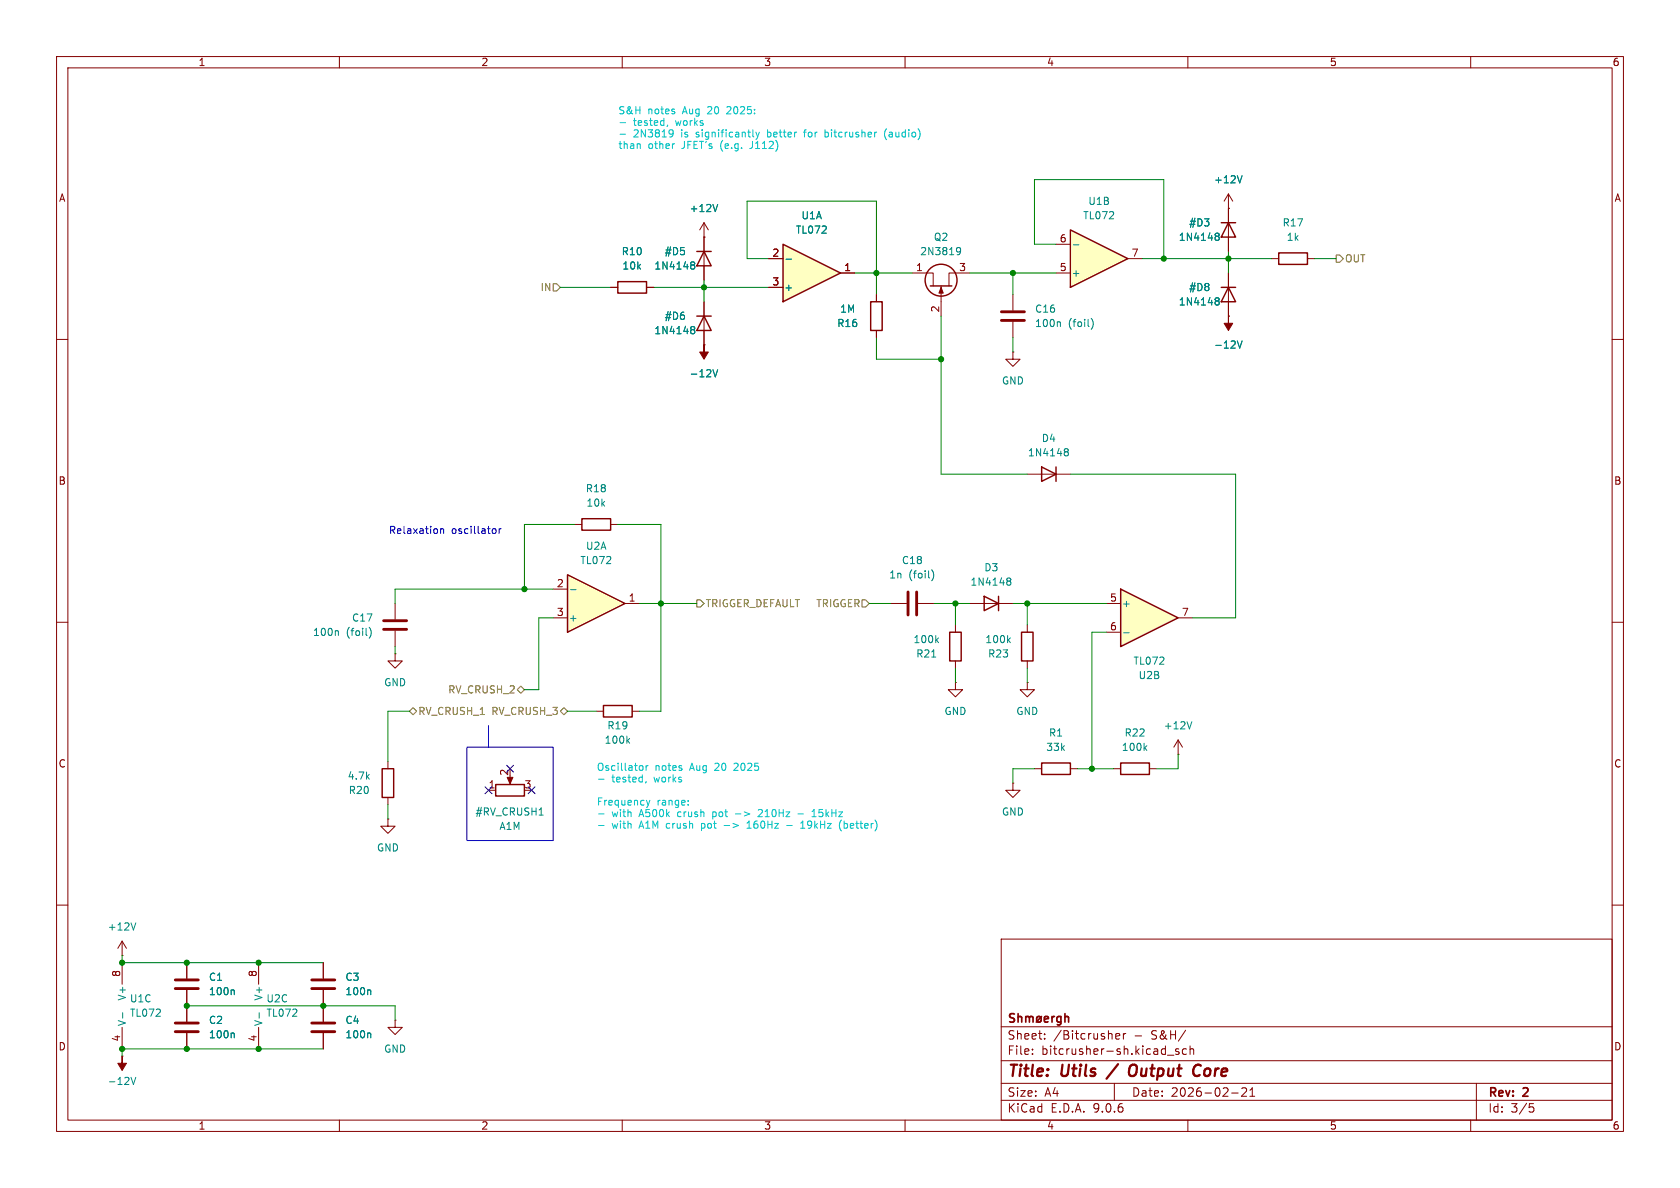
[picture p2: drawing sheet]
<svg xmlns="http://www.w3.org/2000/svg" width="297mm" height="210mm" viewBox="0 0 297 210" stroke-linecap="round" stroke-linejoin="round" font-family="sans-serif">
<g fill="none" stroke="#840000" stroke-width=".18">
<path d="M10 10h277v190h-277zM12 12h273v186h-273zM60 10v2M110 10v2M160 10v2M210 10v2M260 10v2M10 60h2M285 60h2M10 110h2M285 110h2M182.9 135.9h1.2"/>
<path d="M189.2 135.9h1.3M196.8 135.9h1.3M203.2 135.9h1.3M10 160h2M177 166h108v32h-108zM285 160h2M60 198v2M110 198v2M160 198v2M177 194.5h108M177 191.5h108M177 187.5h108"/>
<path d="M177 181.5h108M182.5 186.3v.1M182.5 185.5v.1M184.7 183.6v.1M184.7 182.8v.1M197 191.5v3M197.2 183.2l.8-.1-.1-.3-.4-.1-.3 .2 .1 .7h.6M198.6 182.7v1M199 182.7l-.3 .1-.1 .2M206.4 186.5h1.1M208.4 185.5l-.4-.1-.2 .2 .1 .2 .5 .2v.3h-.6M209.6 182.1l-1.3 2"/>
<path d="M209.7 185.5l-.4-.1-.3 .3v.4l.2 .2h.5M210 198v2M210.4 185.5l.2-.1 .4 .1v.9M210.4 184.9v1.5M217.7 193.2h1.2M219.5 192.4l.6-.1 .2 .1 .1 .3-.9 1.1h.9M221 193.8h.8M221 192.7l.4-.4v1.5M260 198v2M261 191.5v6.5M270.4 195.1h.7M270.5 195.7h.4l.3 .3-.2 .5-.5 .1"/>
</g>
<path d="M197.7 188.1l-2.1 2.6M200.6 188.2a.77 .77 0 0 0-.9 .7l-.1 .6v.4l.2 .2a.71 .71 0 0 0 1-.2M211.4 188.3a.67 .67 0 0 1 .9 .1M212.1 190l-.6 .2" fill="none" stroke="#840000" stroke-width=".4"/>
<g fill="none" stroke="#840000" stroke-width=".3">
<path d="M179.3 179.3l-.5-.1-.2 .1v.5l.6 .2 .1 .4-.2 .3-.6-.1M180 179.8l.2-.1 .4 .1v.9M180 179.2v1.5M181.3 179.8l.5-.1 .2 .2M181.3 179.7v1M182 179.9l.2-.2 .4 .1v.9M182 179.9v.8M183.4 179.8l.4-.1 .3 .3v.4l-.3 .3-.4-.1-.1-.2v-.4zM184.1 179.7l-.9 1M186 179.7v1M186.4 179.7l-.3 .1-.1 .2M187.6 179.8l-.5-.1-.3 .3v.4l.2 .2h.6"/>
<path d="M187.6 179.7v1.2l-.3 .3-.4-.1M188.3 179.8l.2-.1 .3 .1 .1 .9M188.3 179.2v1.5M184.6 180.2l.7-.2v-.2l-.5-.1-.2 .2 .1 .7h.6"/>
</g>
<path d="M184.1 134.9h5.1v2h-5.1zM198.1 134.9h5.1v2h-5.1z" fill="none" stroke="#840000" stroke-width=".25"/>
<path d="M202.4 132.2l.3 .5M202.7 131.8l-.4 .5" fill="none" stroke="#008484" stroke-width=".18"/>
<path d="M138.4 43.2l10.2 5.1-10.2 5z" fill="#ffffc2"/>
<g fill="none" stroke="#840000" stroke-width=".25">
<path d="M123.2 55.9h2.5M123.2 44.5h2.5M124.5 55.9l1.2 2.5h-2.5zM124.5 44.5l1.2 2.5h-2.5zM138.4 43.2l10.2 5.1-10.2 5zM153.9 53.3h2.1v5.1h-2.1zM164.5 50.5h3.8M102.9 91.7h5v2h-5zM67.6 135.9h2v5.1h-2zM106.7 124.7h5.1v2h-5.1z"/>
<circle cx="166.4" cy="49.5" r="2.82"/>
</g>
<g fill="none" stroke="#840000" stroke-width=".18">
<path d="M124.5 39.4v10.1M124.5 39.4l-.8 1.2M124.5 39.4l.7 1.2M124.5 41.9h.1M124.5 53.3v7.7M135.9 50.8h2.5M135.9 45.7h2.5M148.6 48.3h2.5M154.9 52.1v1.2M154.9 58.4v1.3M161.3 48.3h3.7v2.2M166.4 50.5v5.4"/>
<path d="M171.4 48.3h-3.6v2.2M124.5 61h.1M101.6 92.7h1.3M107.9 92.7h1.3M69.8 115.6v1.2h1.3l-1.3 1.3-1.2-1.3h1.2M69.8 115.6h.1M69.8 106.7v2.8M69.8 111.5v2.8M68.6 134.6v1.3M105.4 125.7h1.3M111.8 125.7h1.2M68.6 144.8v1.3h1.2l-1.2 1.2-1.3-1.2h1.3"/>
<path d="M68.6 144.8h.1M68.6 141v1.2M33 170.2v2.8M33 175v5.6M45.7 170.2v3.8M21.6 186.7h.1M33 182.6v2.8M45.7 181.6v3.8"/>
</g>
<g fill="none" stroke="#008484" stroke-width=".18">
<path d="M126.9 36.1l-.4 1.3M122.2 58.2l.1 .1M122.2 57.8l.4-.1 .2 .2v.1l-.2 .3M122.2 46.4l.4-.1 .2 .1v.2l-.2 .2M122.2 46.8h.1M122.3 58.3h.3M122.3 58.3h-.1M122.3 46.8h.3M122.3 46.8l-.1 .1M122.6 46.8l.2 .3v.3l-.2 .2-.4-.1M122.6 58.3l.2 .2v.4l-.2 .1-.4-.1M139 45.8h.9"/>
<path d="M169.2 43.8h.4l.2 .1a.84 .84 0 0 1-.3 1.1h-.3M169.8 44.3l-.2 .2h-.4M126 65.3l.5 1.3 .4-1.3M59.6 111.5l.2 .2v.6M65.3 110.9a1.46 1.46 0 0 1 0 1.9M110.9 130.9l.4 .5M111.3 130.5l-.5 .5M41.2 175l.2 .2v.6M45.8 179v1M23.2 190.4l.4 1.3 .4-1.3M41.2 182.6l.2 .2v.7"/>
</g>
<g fill="#840000" stroke="#840000" stroke-width=".18">
<path d="M124.5 61v1.2h.7l-.7 1.3-.8-1.3h.8z"/>
<path d="M166.4 50.8l.4 1h-.8z"/>
<path d="M21.6 186.7v1.3h.8l-.8 1.2-.8-1.2h.8z"/>
</g>
<path d="M67.8 109.7h4.1M67.8 111.3h4.1M31 173.2h4.1M31 174.8h4.1M31 180.8h4.1M31 182.4h4.1" fill="none" stroke="#840000" stroke-width=".51"/>
<path d="M100.3 101.6l10.2 5.1-10.2 5.1z" fill="#ffffc2"/>
<path d="M100.3 101.6l10.2 5.1-10.2 5.1zM167.9 111.8h2v5h-2zM87.6 138.7h5.1v2h-5.1z" fill="none" stroke="#840000" stroke-width=".25"/>
<g fill="none" stroke="#840000" stroke-width=".18">
<path d="M97.8 109.2h2.5M97.8 104.1h2.5M110.5 106.7h2.5M168.9 110.5v1.3M168.9 116.8v1.3M86.4 139.7h1.2M90.2 137.2v1M21.6 168.9h.1M21.6 166.4v2.5M21.6 170.2v3.8M21.6 166.4l-.8 1.2M21.6 166.4l.8 1.2"/>
<path d="M57.1 170.2v2.8M57.1 175v5.6M21.6 181.6v3.8M57.1 182.6v2.8M69.8 180.3v1.3h1.3l-1.3 1.3-1.2-1.3h1.2M69.8 180.3h.1"/>
</g>
<path d="M100.9 104.2h.9M164.7 116.1h.7M165.6 113.1l.3 .5M165.9 112.8l-.5 .4M95.3 144.1h.7M21.7 179v1M24 163.1l-.4 1.3M65.4 175l.1 .2v.6M65.4 182.6l.1 .2v.7" fill="none" stroke="#008484" stroke-width=".18"/>
<path d="M55.1 173.2h4.1M55.1 174.8h4.1M55.1 180.8h4.1M55.1 182.4h4.1" fill="none" stroke="#840000" stroke-width=".51"/>
<path d="M89.7 137.4h1l-.5 1.2z" fill="#840000" stroke="#840000" stroke-width=".18"/>
<path d="M189.2 40.6l10.2 5.1-10.2 5.1z" fill="#ffffc2"/>
<path d="M215.9 39.4h2.5M217.2 39.4l1.2 2.5h-2.5zM109.2 49.8h5.1v2h-5.1zM189.2 40.6l10.2 5.1-10.2 5.1zM215.9 50.8h2.5M217.2 50.8l1.2 2.5h-2.5zM226.1 44.7h5v2h-5zM184.1 82.6l2.6 1.2-2.6 1.3zM186.7 82.6v2.5M180.6 111.8h2v5h-2z" fill="none" stroke="#840000" stroke-width=".25"/>
<g fill="none" stroke="#840000" stroke-width=".18">
<path d="M217.2 36.8h.1M217.2 34.3l-.8 1.3M217.2 34.3l.7 1.3M217.2 34.3v10.2M107.9 50.8h1.3M114.3 50.8h1.3M179.1 52.1v2.8M179.1 56.9v2.8M186.7 48.3h2.5M186.7 43.2h2.5M199.4 45.7h2.5M217.2 55.9h.1"/>
<path d="M217.2 48.3v7.6M224.8 45.7h1.3M231.1 45.7h1.3M179.1 62.2v1.3h1.2l-1.2 1.3-1.3-1.3h1.3M179.1 62.2h.1M181.6 83.8h7.6M181.6 110.5v1.3M181.6 116.8v1.3M168.9 120.7v1.2h1.3l-1.3 1.3-1.3-1.3h1.3M168.9 120.7h.1"/>
</g>
<g fill="none" stroke="#008484" stroke-width=".18">
<path d="M219.6 31.1l-.4 1.2M187.3 56.9l.2 .2v.6M189.8 43.3h.9M192.9 56.3a1.46 1.46 0 0 1 0 1.9M214.9 41.7l.2 .1M214.9 41.3l.4-.1 .2 .1v.2l-.2 .3M214.9 52.7l.4-.1 .2 .2v.2l-.2 .2M214.9 53.1l.2 .1M215.1 41.8h.2M215.1 41.8h-.2M215.1 53.2h.2M215.1 53.2l-.2 .1"/>
<path d="M215.3 41.8l.2 .2v.4l-.2 .1-.4-.1M215.3 53.2l.2 .2v.4l-.2 .1h-.4M188.3 79.4l.3-.1 .2 .1 .1 .2-.3 .3M188.3 79.8l.1 .1M188.4 79.9h.2M188.4 79.9h-.1M188.6 79.9l.3 .2-.1 .4-.2 .1-.3-.1M218.7 60.3l.5 1.2 .4-1.2M178.3 113.1l.3 .5M178.6 112.8l-.5 .4"/>
</g>
<path d="M177 55.1h4.1M177 56.6h4.1" fill="none" stroke="#840000" stroke-width=".51"/>
<path d="M217.2 55.9v1.3h.7l-.7 1.2-.8-1.2h.8z" fill="#840000" stroke="#840000" stroke-width=".18"/>
<path d="M198.1 104.1l10.2 5.1-10.2 5.1z" fill="#ffffc2"/>
<path d="M174 105.4l2.5 1.3-2.5 1.3zM176.5 105.4v2.6M198.1 104.1l10.2 5.1-10.2 5.1z" fill="none" stroke="#840000" stroke-width=".25"/>
<g fill="none" stroke="#840000" stroke-width=".18">
<path d="M217.2 36.8h.1M217.2 36.8v2.6M107.9 50.8h1.3M114.3 50.8h1.3M124.5 41.9h.1M124.5 41.9v2.6M124.5 47v2.5M124.5 53.3v2.6M124.5 58.4v2.6M135.9 50.8h2.5M135.9 45.7h2.5M148.6 48.3h2.5"/>
<path d="M154.9 52.1v1.2M154.9 58.4v1.3M217.2 55.9h.1M217.2 41.9v2.6M217.2 48.3v2.5M217.2 53.3v2.6M124.5 61h.1M157.5 106.7h2.8M162.3 106.7h2.8M171.4 106.7h7.7M195.6 106.7h2.5M195.6 111.8h2.5"/>
<path d="M208.3 109.2h2.5M179.1 138.4v1.3h1.2l-1.2 1.3-1.3-1.3h1.3M179.1 138.4h.1M181.6 120.7v1.2h1.3l-1.3 1.3-1.3-1.3h1.3M181.6 120.7h.1M208.3 133.4h.1M208.3 130.8l-.8 1.3M208.3 130.8l.7 1.3M208.3 130.8v2.6M33 170.2v2.8M33 175v5.6M57.1 170.2v2.8"/>
<path d="M57.1 175v5.6M33 182.6v2.8M57.1 182.6v2.8"/>
</g>
<g fill="none" stroke="#008484" stroke-width=".18">
<path d="M126.9 36.1l-.4 1.3M219.6 31.1l-.4 1.2M122.2 46.8h.1M122.2 46.4l.4-.1 .2 .1v.2l-.2 .2M122.2 57.8l.4-.1 .2 .2v.1l-.2 .3M122.2 58.2l.1 .1M122.3 46.8h.3M122.3 46.8l-.1 .1M122.3 58.3h.3M122.3 58.3h-.1M122.6 46.8l.2 .3v.3l-.2 .2-.4-.1M122.6 58.3l.2 .2v.4l-.2 .1-.4-.1"/>
<path d="M139 45.8h.9M214.9 53.1l.2 .1M214.9 52.7l.4-.1 .2 .2v.2l-.2 .2M214.9 41.3l.4-.1 .2 .1v.2l-.2 .3M214.9 41.7l.2 .1M215.1 53.2h.2M215.1 53.2l-.2 .1M215.1 41.8h.2M215.1 41.8h-.2M215.3 41.8l.2 .2v.4l-.2 .1-.4-.1M215.3 53.2l.2 .2v.4l-.2 .1h-.4M126 65.3l.5 1.3 .4-1.3"/>
<path d="M218.7 60.3l.5 1.2 .4-1.2M164.7 100.7a1.46 1.46 0 0 1 0 2M178.1 102.7h.1M178.1 102.2h.4l.1 .1 .1 .2-.2 .2M178.2 102.7h.3M178.2 102.7l-.1 .1M178.5 102.7l.2 .3-.1 .3-.1 .1h-.4M198.6 111.9h1M210.7 127.6l-.4 1.2M41.2 175l.2 .2v.6M65.4 175l.1 .2v.6M41.2 182.6l.2 .2v.7"/>
<path d="M65.4 182.6l.1 .2v.7"/>
</g>
<path d="M160.5 104.6v4.1M162.1 104.6v4.1" fill="none" stroke="#840000" stroke-width=".51"/>
<path d="M97.8 50.2h.6l.7 .6-.7 .6h-.6zM236.2 45.1h.7l.6 .6-.6 .7h-.7zM123.2 106h.6l.7 .7-.7 .6h-.6zM152.4 106h.6l.7 .7-.7 .6h-.6zM72.4 125.7l.6-.6 .7 .6-.7 .7zM91.4 121.9l.7-.6 .6 .6-.6 .7zM99.1 125.7l.6-.6 .6 .6-.6 .7z" fill="none" stroke="#848400" stroke-width=".18"/>
<path d="M77.9 93.5v.8M77.9 93.6l.2-.1h.3v.8M87.3 93.5h.3l.1 .2-.1 .5-.3 .1M88.2 93.5v.8M88.6 93.5l-.4 .2M82.5 132.1h15.3v16.5h-15.3zM86.4 128.3v3.8" fill="none" stroke="#0000c2" stroke-width=".18"/>
<g fill="none" stroke="#008400" stroke-width=".18">
<path d="M99.1 50.8h8.8M115.6 50.8h20.3M124.5 49.5v3.8M135.9 45.7h-3.8v-10.1h22.8v16.5M151.1 48.3h10.2M154.9 59.7v3.8h11.5M166.4 55.9v27.9h15.2M171.4 48.3h15.3M179.1 48.3v3.8M179.1 59.7v2.5M186.7 43.2h-3.8v-11.4h22.8v13.9M201.9 45.7h22.9"/>
<path d="M217.2 44.5v3.8M232.4 45.7h3.8M101.6 92.7h-8.9v11.4M109.2 92.7h7.6v33h-3.8M189.2 83.8h29.2v25.4h-7.6M69.8 114.3v1.3M97.8 109.2h-2.6v12.7h-2.5M97.8 104.1h-28v2.6M113 106.7h10.2M153.7 106.7h3.8M165.1 106.7h6.3M168.9 106.7v3.8"/>
<path d="M168.9 118.1v2.6M179.1 106.7h16.5M181.6 106.7v3.8M181.6 118.1v2.6M195.6 111.8h-2.6v24.1M72.4 125.7h-3.8v8.9M100.3 125.7h5.1M182.9 135.9h-3.8v2.5M190.5 135.9h6.3M208.3 133.4v2.5h-3.8M68.6 142.2v2.6M21.6 168.9v1.3h35.5"/>
<path d="M33 177.8h36.8v2.5M57.1 185.4h-35.5v1.3"/>
</g>
<path d="M85.8 139.1l1.2 1.2M87 139.1l-1.2 1.2M89.6 135.3l1.2 1.2M90.8 135.3l-1.2 1.2M93.4 139.1l1.2 1.2M94.6 139.1l-1.2 1.2" fill="none" stroke="#000084" stroke-width=".18"/>
<g fill="none" stroke="#00c2c2" stroke-width=".18">
<path d="M129.2 19.4l-.8 .7h.8M109.6 21.7h1M109.6 23.7h1M113.1 25.5l.1 .8M118 22.1l-.1 .2M118.5 22.9l.4 .2a.84 .84 0 0 1-.3 1.1M119 23.5l-.2 .2h-.3M119.1 25.4h.1M132.5 26.3h.2M133.1 24l.2 .2M133.6 23.4l.3 .8M133.9 24.2l-.3 .4"/>
<path d="M134.2 23.4l-.3 .8M142 23.4h.5M142.4 22.9l-.2 .2v1.1M145.9 23.4h.4M145.9 22.9v1.3M145.9 24.2h.4M156.7 22.8a1.46 1.46 0 0 0 0 1.9M105.8 137.7h1M113.3 135.3l.3 .1 .1 .2-.1 .5-.3 .1M114.2 135.3v.9M114.2 138.2l-.1 .2M114.6 135.3l-.4 .3"/>
<path d="M130.4 135.5l-.7 .7h.8M105.8 143.9h1M105.8 145.9h1M114.3 141.5l.3 .8M114.6 142.3l-.3 .4M114.9 141.5l-.3 .8M121.7 142.2v.1M121.7 141.5v.2M128 145.9h1M130 143.9h1M132.1 146.4h.7M132.1 145.5l.3-.4v1.3"/>
<path d="M134.5 143.1l-.4 .1M134.7 143.6l-.7 .8h.8M139.1 145.9h.9M141.1 143.9h.9M141.6 146.4h.7M141.6 145.5l.3-.4v1.3M143.6 144.4h.7M143.6 143.5l.3-.4v1.3M148.5 146.5l.3 .4M148.6 145.2l-.1 .1M149.2 146.4h.4M149.2 145.1v1.3"/>
<path d="M149.6 145.6h-.4"/>
</g>
<g fill="#008400" stroke="#008400" stroke-width=".18">
<circle cx="116.8" cy="106.7" r=".46"/>
<circle cx="92.7" cy="104.1" r=".46"/>
<circle cx="181.6" cy="106.7" r=".46"/>
<circle cx="193" cy="135.9" r=".46"/>
<circle cx="168.9" cy="106.7" r=".46"/>
<circle cx="166.4" cy="63.5" r=".46"/>
<circle cx="217.2" cy="45.7" r=".46"/>
<circle cx="179.1" cy="48.3" r=".46"/>
<circle cx="205.7" cy="45.7" r=".46"/>
<circle cx="21.6" cy="170.2" r=".46"/>
<circle cx="33" cy="170.2" r=".46"/>
<circle cx="45.7" cy="185.4" r=".46"/>
<circle cx="33" cy="185.4" r=".46"/>
<circle cx="57.1" cy="177.8" r=".46"/>
<circle cx="21.6" cy="185.4" r=".46"/>
<circle cx="33" cy="177.8" r=".46"/>
<circle cx="45.7" cy="170.2" r=".46"/>
<circle cx="154.9" cy="48.3" r=".46"/>
<circle cx="124.5" cy="50.8" r=".46"/>
</g>
<g font-size="2.8" fill="#840000">
<text x="178" y="190.9">Title:</text>
<text x="187.7" y="190.9">Utils</text>
<text x="201.3" y="190.9">Output</text>
<text x="213.4" y="190.9">Core</text>
</g>
<g font-size="2.1" fill="#840000">
<text x="178" y="184">Sheet:</text>
<text x="186.2" y="184">/Bitcrusher</text>
<text x="200.5" y="184">-</text>
<text x="203.7" y="184">S&amp;H/</text>
<text x="178" y="186.7">File:</text>
<text x="184.1" y="186.7">bitcrusher-sh.kicad_sch</text>
<text x="178" y="196.9">KiCad</text>
<text x="178" y="194.1">Size:</text>
<text x="184.7" y="194.1">A4</text>
<text x="185.7" y="196.9">E.D.A.</text>
<text x="193.3" y="196.9">9.0.6</text>
<text x="200" y="194.1">Date:</text>
<text x="207" y="194.1">2026-02-21</text>
<text x="263" y="194.3">Rev:</text>
<text x="263" y="196.9">Id:</text>
<text x="267.1" y="196.9">3/5</text>
<text x="269.4" y="194.3">2</text>
</g>
<g font-size="1.8" fill="#840000">
<text x="35" y="11.9">1</text>
<text x="85" y="11.9">2</text>
<text x="135" y="11.9">3</text>
<text x="185" y="11.9">4</text>
<text x="235" y="11.9">5</text>
<text x="285" y="11.9">6</text>
<text x="10.3" y="35.9">A</text>
<text x="285.3" y="35.9">A</text>
<text x="136.5" y="45.5">2</text>
<text x="187.3" y="42.9">6</text>
<text x="200" y="45.5">7</text>
<text x="136.5" y="50.5">3</text>
<text x="149.2" y="48">1</text>
<text x="161.9" y="48">1</text>
<text x="169.5" y="48">3</text>
<text x="187.3" y="48">5</text>
<text x="166.1" y="55.3" transform="rotate(-90 166.1 55.3)">2</text>
<text x="10.3" y="85.9">B</text>
<text x="285.3" y="85.9">B</text>
<text x="98.4" y="103.9">2</text>
<text x="111.1" y="106.4">1</text>
<text x="196.1" y="106.4">5</text>
<text x="98.4" y="109">3</text>
<text x="196.1" y="111.5">6</text>
<text x="208.8" y="109">7</text>
<text x="10.3" y="135.9">C</text>
<text x="89.9" y="137.2" transform="rotate(-90 89.9 137.2)">2</text>
<text x="285.3" y="135.9">C</text>
<text x="86.3" y="139.4">1</text>
<text x="92.6" y="139.4">3</text>
<text x="21.3" y="172.8" transform="rotate(-90 21.3 172.8)">8</text>
<text x="45.5" y="172.8" transform="rotate(-90 45.5 172.8)">8</text>
<text x="10.3" y="185.9">D</text>
<text x="21.3" y="184.2" transform="rotate(-90 21.3 184.2)">4</text>
<text x="45.5" y="184.2" transform="rotate(-90 45.5 184.2)">4</text>
<text x="285.3" y="185.9">D</text>
<text x="35" y="199.9">1</text>
<text x="85" y="199.9">2</text>
<text x="135" y="199.9">3</text>
<text x="185" y="199.9">4</text>
<text x="235" y="199.9">5</text>
<text x="285" y="199.9">6</text>
</g>
<g font-size="1.8" fill="#00c2c2">
<text x="109.2" y="20.4">S&amp;H</text>
<text x="112" y="22.5">tested,</text>
<text x="114.5" y="20.4">notes</text>
<text x="119.6" y="22.5">works</text>
<text x="120.9" y="20.4">Aug</text>
<text x="125.4" y="20.4">20</text>
<text x="129" y="20.4">2025:</text>
<text x="109.2" y="26.6">than</text>
<text x="112" y="24.5">2N3819</text>
<text x="114.6" y="26.6">other</text>
<text x="120.6" y="24.5">is</text>
<text x="120.7" y="26.6">JFET's</text>
<text x="123.4" y="24.5">significantly</text>
<text x="127.7" y="26.6">(e.g.</text>
<text x="133.2" y="26.6">J112)</text>
<text x="136.2" y="24.5">better</text>
<text x="142.9" y="24.5">for</text>
<text x="146.8" y="24.5">bitcrusher</text>
<text x="157.5" y="24.5">(audio)</text>
<text x="105.4" y="136.5">Oscillator</text>
<text x="115.8" y="136.5">notes</text>
<text x="122.1" y="136.5">Aug</text>
<text x="126.7" y="136.5">20</text>
<text x="130.3" y="136.5">2025</text>
<text x="105.4" y="142.6">Frequency</text>
<text x="108.2" y="138.5">tested,</text>
<text x="115.8" y="138.5">works</text>
<text x="116.2" y="142.6">range:</text>
<text x="108.2" y="144.7">with</text>
<text x="108.2" y="146.7">with</text>
<text x="113.2" y="144.7">A500k</text>
<text x="113.2" y="146.7">A1M</text>
<text x="118.1" y="146.7">crush</text>
<text x="120.1" y="144.7">crush</text>
<text x="124.5" y="146.7">pot</text>
<text x="126.5" y="144.7">pot</text>
<text x="128.7" y="146.7">-&gt;</text>
<text x="130.7" y="144.7">-&gt;</text>
<text x="133.1" y="146.7">160Hz</text>
<text x="135" y="144.7">210Hz</text>
<text x="143" y="146.7">19kHz</text>
<text x="145" y="144.7">15kHz</text>
<text x="150" y="146.7">(better)</text>
</g>
<g font-size="1.8" fill="#008484">
<text x="214.5" y="32.6">+12V</text>
<text x="121.8" y="37.7">+12V</text>
<text x="140.6" y="41.5">TL072</text>
<text x="141.6" y="39">U1A</text>
<text x="191.4" y="39">TL072</text>
<text x="192.3" y="36.4">U1B</text>
<text x="210.1" y="40.2">#D3</text>
<text x="226.7" y="40.2">R17</text>
<text x="109.8" y="45.3">R10</text>
<text x="109.9" y="47.9">10k</text>
<text x="115.6" y="47.9">1N4148</text>
<text x="117.4" y="45.3">#D5</text>
<text x="162.6" y="45.3">2N3819</text>
<text x="165" y="42.8">Q2</text>
<text x="208.3" y="42.8">1N4148</text>
<text x="227.4" y="42.8">1k</text>
<text x="138.6" y="51.7">+</text>
<text x="189.4" y="49.1">+</text>
<text x="210.1" y="51.7">#D8</text>
<text x="115.6" y="59.3">1N4148</text>
<text x="117.4" y="56.7">#D6</text>
<text x="147.9" y="58">R16</text>
<text x="148.4" y="55.5">1M</text>
<text x="182.9" y="55.5">C16</text>
<text x="182.9" y="58">100n</text>
<text x="188.8" y="58">(foil)</text>
<text x="208.3" y="54.2">1N4148</text>
<text x="214.5" y="61.8">-12V</text>
<text x="121.8" y="66.9">-12V</text>
<text x="177" y="68.2">GND</text>
<text x="181.6" y="80.9">1N4148</text>
<text x="184.1" y="78.3">D4</text>
<text x="103.5" y="87.2">R18</text>
<text x="103.6" y="89.8">10k</text>
<text x="102.5" y="99.9">TL072</text>
<text x="103.5" y="97.4">U2A</text>
<text x="159.3" y="99.9">C18</text>
<text x="173.9" y="101.2">D3</text>
<text x="157.1" y="102.5">1n</text>
<text x="160.6" y="102.5">(foil)</text>
<text x="171.5" y="103.7">1N4148</text>
<text x="198.2" y="107.5">+</text>
<text x="55.2" y="112.6">100n</text>
<text x="61.2" y="112.6">(foil)</text>
<text x="62.1" y="110.1">C17</text>
<text x="100.5" y="110.1">+</text>
<text x="161.4" y="113.9">100k</text>
<text x="174.1" y="113.9">100k</text>
<text x="161.9" y="116.4">R21</text>
<text x="174.6" y="116.4">R23</text>
<text x="200.3" y="117.7">TL072</text>
<text x="67.8" y="121.5">GND</text>
<text x="201.2" y="120.2">U2B</text>
<text x="106.8" y="131.7">100k</text>
<text x="107.3" y="129.1">R19</text>
<text x="166.9" y="126.6">GND</text>
<text x="179.6" y="126.6">GND</text>
<text x="185.3" y="130.4">R1</text>
<text x="198.7" y="130.4">R22</text>
<text x="205.6" y="129.1">+12V</text>
<text x="184.9" y="132.9">33k</text>
<text x="198.2" y="132.9">100k</text>
<text x="61.4" y="138">4.7k</text>
<text x="61.6" y="140.6">R20</text>
<text x="84" y="144.4">#RV_CRUSH1</text>
<text x="88.2" y="146.9">A1M</text>
<text x="177" y="144.4">GND</text>
<text x="66.5" y="150.7">GND</text>
<text x="18.9" y="164.7">+12V</text>
<text x="36.8" y="173.6">C1</text>
<text x="61" y="173.6">C3</text>
<text x="22.5" y="177" transform="rotate(-90 22.5 177)">V+</text>
<text x="22.9" y="177.4">U1C</text>
<text x="22.9" y="179.9">TL072</text>
<text x="36.8" y="176.1">100n</text>
<text x="46.6" y="177" transform="rotate(-90 46.6 177)">V+</text>
<text x="47" y="177.4">U2C</text>
<text x="47" y="179.9">TL072</text>
<text x="61" y="176.1">100n</text>
<text x="22.5" y="181.5" transform="rotate(-90 22.5 181.5)">V-</text>
<text x="36.8" y="181.2">C2</text>
<text x="36.8" y="183.7">100n</text>
<text x="46.6" y="181.5" transform="rotate(-90 46.6 181.5)">V-</text>
<text x="61" y="181.2">C4</text>
<text x="61" y="183.7">100n</text>
<text x="18.9" y="192">-12V</text>
<text x="67.8" y="186.3">GND</text>
</g>
<g font-size="1.8" fill="#848400">
<text x="237.7" y="46.6">OUT</text>
<text x="95.5" y="51.7">IN</text>
<text x="124.7" y="107.5">TRIGGER_DEFAULT</text>
<text x="144.2" y="107.5">TRIGGER</text>
<text x="79.1" y="122.8">RV_CRUSH_2</text>
<text x="73.9" y="126.6">RV_CRUSH_1 RV_CRUSH_3</text>
</g>
<g font-size="1.8" fill="#0000c2">
<text x="68.7" y="94.6">Relaxation</text>
<text x="79.8" y="94.6">oscillator</text>
</g>
</svg>
